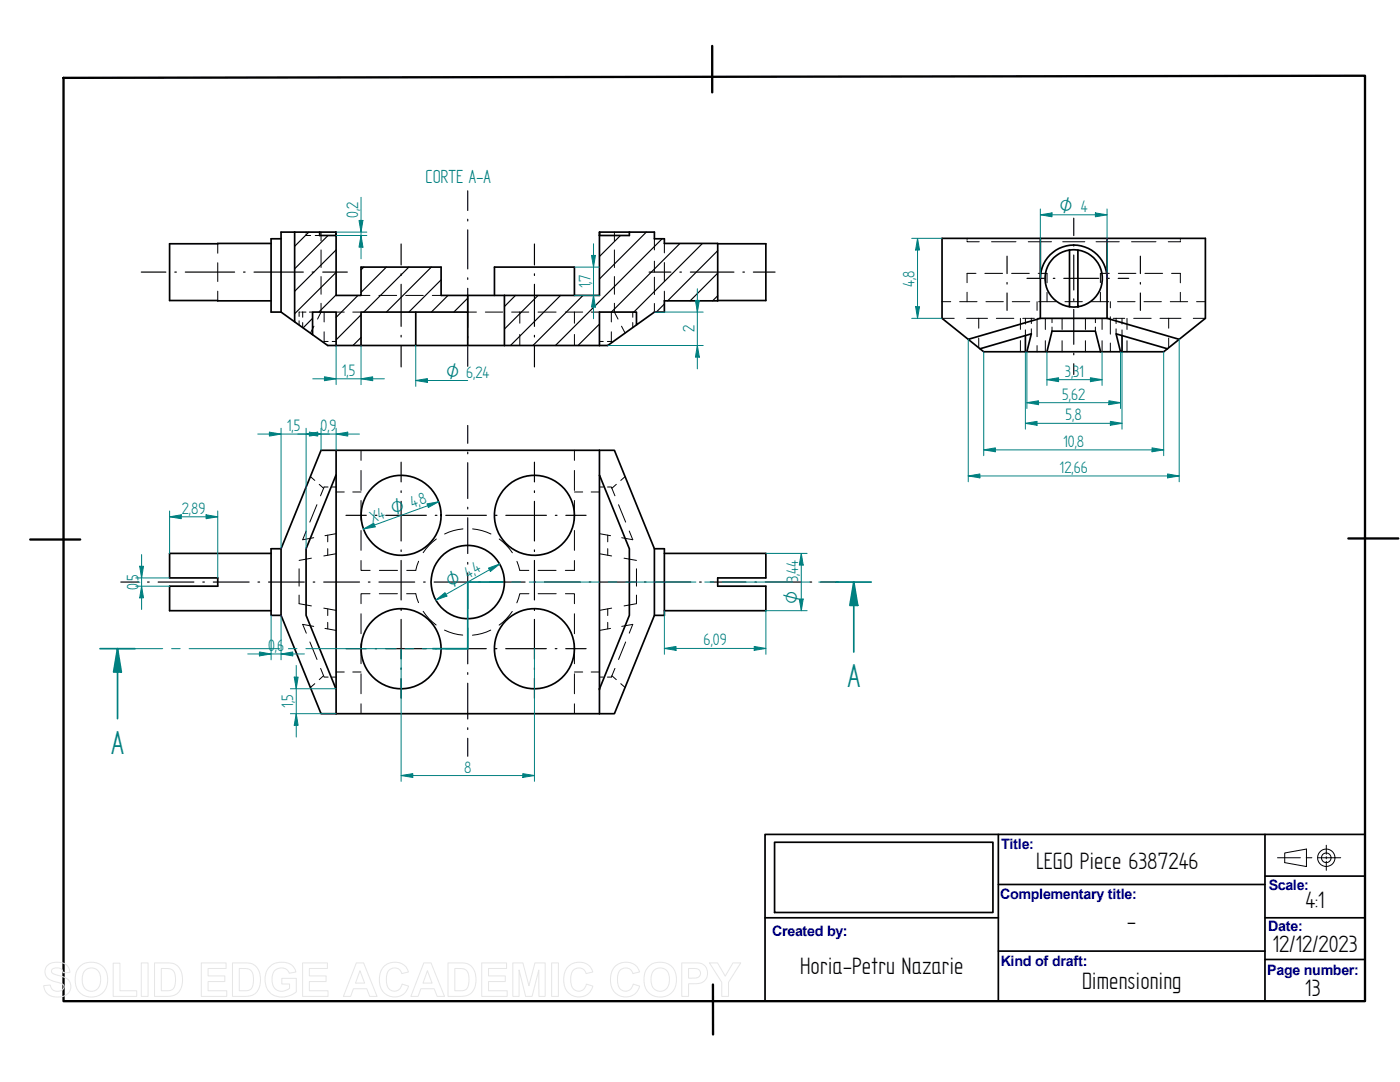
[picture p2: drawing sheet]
<svg xmlns="http://www.w3.org/2000/svg" width="279mm" height="216mm" viewBox="0 0 279 216" stroke-linecap="round" stroke-linejoin="round" font-family="sans-serif">
<path d="M12.7 15.5l259.7-.4v184.7h-259.7zM142.1 9.2v9.2M6 107.7h10M269.1 107.4h10M142.3 196.4v10" fill="none" stroke="#000" stroke-width=".47"/>
<g fill="none" stroke="#000" stroke-width=".34">
<path d="M207.6 47.6h-19.6v15.9l5.2 4.2M210.3 51.4a5.7 5.7 0 0 1 3.1-1.5v11.3a5.7 5.7 0 0 1-4.6-3.9 5.7 5.7 0 0 1 1.5-5.9zM213.4 49.9h1.7M215.1 49.9a5.7 5.7 0 0 1 4.9 5.7 5.7 5.7 0 0 1-4.9 5.6zM220.9 55.5v-7.9h19.7v15.9l-7.6 6.1M220.9 47.6h-13.3v7.9M220.9 55.5v8M220.9 55.5a6.7 6.7 0 0 0-6.6-6.6 6.7 6.7 0 0 0-6.7 6.6v8M195.6 69.6l.7 .6h8.3M204.6 70.2h4.3M204.6 67v3.2M207.6 63.5l-14.4 4.2 2.4 1.9 10.2-3-.9 3.6"/>
<path d="M207.6 63.5h13.3M208.9 70.2h14.7M213.4 61.2h1.7M219.6 70.2l-1-4.1h-8.6l-1.1 4.1M220.9 63.5l14.4 4.2M223.9 67v3.2h-.3M233 69.6l-10.3-3 .9 3.6M233 69.6l-.8 .6h-8.3M67 94.8l-5.9 14.7v13.3l6 14.6M67 94.8h.1M67.1 89.9v47.5M119.6 89.9h3l8 19.6v13.3l-8 19.6h-3"/>
<path d="M119.6 89.9h-55.5l-8 19.6v13.3M119.6 89.9v52.5M119.7 94.8l5.9 14.7v13.3l-5.9 14.6M54.1 110.4h-20.3v4.9h9.7v1.7h-9.7v4.9h20.3M56.1 109.5h-2v13.3h2M130.6 109.5h2v13.3h-2M132.6 110.4h20.2v4.9h-9.6v1.7h9.6v4.9h-20.2M56.1 122.8l8 19.6h3M67.1 137.4v5M67.1 142.4h52.5M154.6 168.1h43.6v14h-43.6zM199.2 166.5v33.3"/>
<path d="M199.2 176.5h53.3M252.5 166.5v33.3M252.5 174.8h19.9M272.4 166.5h-119.7v33.3M152.7 183.1h46.5M199.2 189.8h53.3M252.5 183.1h19.9M252.5 191.5h19.9"/>
<circle cx="80" cy="102.8" r="8"/>
<circle cx="93.4" cy="116.1" r="7.3"/>
<circle cx="106.7" cy="102.8" r="8"/>
<circle cx="80.1" cy="129.4" r="8"/>
<circle cx="106.7" cy="129.4" r="8"/>
</g>
<g fill="none" stroke="#000" stroke-width=".2">
<path d="M193 47.6v.2M193 48v.2h2.4M193 58.3v1.9M194.8 54.5h-1.8v1.9M196.6 54.5h3.5M197.9 48.2h4.9M201.9 54.5h3.5M205.2 48.2h4.6M207.2 54.5h1.8v1.9M209 58.3v1.9M212.1 48.2h4.4M218.7 48.2h4.7"/>
<path d="M219.6 58.3v1.9M221.4 54.5h-1.8v1.9M223.2 54.5h3.5M225.8 48.2h4.9M228.5 54.5h3.5M233.8 54.5h1.8v1.9M235.6 48v.2h-2.4M235.6 47.6v.2M235.6 58.3v1.9M188 60.2h1.7M188 63.5h2.4M191.5 60.2h3.5"/>
<path d="M192.9 63.5h4.2M195.3 63.5v2M195.3 67.5v1.9M196.8 60.2h3.4M198.8 63.5h3.5M202 60.2h3.5M203.6 63.5v2.2M203.6 68v2.2M204.1 63.5h2.3M204.6 63.5v1.2M204.6 65.8v1.2M205.8 63.5v1.1"/>
<path d="M205.8 65.6v1M207 60.2v1.7M207 63.7v3.5M207 69v1.2M207.1 63.5h.5M207.3 60.2h3.5M208.6 63.5v2.2M208.6 68v2.2M210 63.5v.9M210 65.3v.8M212 63.5v2.2M212 68v2.2"/>
<path d="M212.5 60.2h3.5M216.6 63.5v2.2M216.6 68v2.2M217.8 60.2h3.5M218.6 63.5v.9M218.6 65.3v.8M219.9 63.5v2.2M219.9 68v2.2M220.9 63.5h.6M221.6 60.2v1.2M221.6 63.2v3.5M221.6 68.5v1.7"/>
<path d="M222.1 63.5h2.4M222.7 63.5v1.1M222.7 65.6v1M223 60.2h3.5M223.9 63.5v1.2M223.9 65.8v1.2M224.9 63.5v2.2M224.9 68v2.2M226.3 63.5h3.4M228.3 60.2h3.5M231.5 63.5h4.2M233.2 63.5v2"/>
<path d="M233.2 67.5v1.9M233.6 60.2h3.4M238.1 63.5h2.5M238.8 60.2h1.8M62 95.1l.8 .8M63.7 96.6l.9 .8M65.5 97.2h-.8l-.7 1.7M66.3 97.2h.8M67.1 98.2h1.6M70.4 98.2h1.7M72.1 89.9v2M72.1 93.9v4"/>
<path d="M72.1 99.9v3.9M114.6 98.2h1.7M114.6 89.9v2M114.6 93.9v4M114.6 99.9v3.9M118 98.2h1.6M119.6 97.2h.8M121.2 97.2h.8l.7 1.7M123 96.6l-.9 .8M124.8 95.1l-.9 .8M59.7 113.5v3.5M59.7 118.7v1.8l2.4 .4"/>
<path d="M61.1 106l-.7 1.7 2.2-.4M62.1 111.4l-2.4 .4M63.2 100.7l-1.4 3.5M65.4 106.8v1.3M65.4 109.5v1.3M67.1 106.5l-2.2 .4M67.1 110.5l-2.5 .4M72.1 105.9v3.9M72.1 111.8v2h1.8M73.9 118.5h-1.8v2M75.7 118.5h3.6M75.7 113.8h3.6"/>
<path d="M81.2 118.5h1.8l.5 1.7M83.5 112l-.5 1.8h-1.8M87.1 107.5a10.5 10.5 0 0 0-2.6 2.8M92.4 105.5a10.3 10.3 0 0 0-3.7 1.1M94.3 105.5a10.6 10.6 0 0 1 3.7 1.1M99.6 107.5a11.1 11.1 0 0 1 2.7 2.8M103.2 112l.5 1.8h1.8M105.6 118.5h-1.9l-.6 1.8M107.4 113.8h3.6M107.4 118.5h3.6M112.8 118.5h1.8v2M114.6 105.9v3.9"/>
<path d="M114.6 111.8v2h-1.8M119.6 106.5l2.3 .4M119.6 110.5l2.5 .4M121.3 106.8v1.3M121.3 109.5v1.3M123.4 100.7l1.5 3.5M124.5 111.4l2.5 .4M125.6 106l.7 1.7-2.2-.4M127 113.5v3.5M127 118.7v1.8l-2.5 .4M61.8 128.1l1.5 3.5M62.6 125l-2.2-.4 .7 1.7"/>
<path d="M62.8 136.4l-.8 .8M64 133.4l.7 1.7h.8M64.6 134.8l-.9 .8M64.6 121.3l2.5 .5M64.9 125.4l2.2 .4M65.4 121.5v1.3M65.4 124.2v1.3M66.3 135.1h.8M67.1 134.1h1.6M70.4 134.1h1.7M72.1 122.5v3.9M72.1 128.5v3.9"/>
<path d="M72.1 134.5v3.9M84.5 122a10.4 10.4 0 0 0 2.5 2.7M88.7 125.7a10 10 0 0 0 3.7 1M97.9 125.7a10 10 0 0 1-3.6 1M102.2 122a10.5 10.5 0 0 1-2.6 2.7M114.6 134.1h1.7M114.6 122.5v3.9M114.6 128.5v3.9M114.6 134.5v3.9M118 134.1h1.6M119.6 135.1h.8M121.3 121.5v1.3"/>
<path d="M121.3 124.2v1.3M121.9 125.4l-2.3 .4M122.1 121.3l-2.5 .5M122.1 134.8l.9 .8M122.7 133.4l-.7 1.7h-.8M123.9 136.4l.9 .8M124.1 125l2.2-.4-.7 1.7M124.9 128.1l-1.5 3.5M72.1 140.4v2M114.6 140.4v2M255 171.2h4.5M256.4 170.2l4.3-.8v3.5l-4.3-.8z"/>
<path d="M260.7 171.2h1.1M263 171.2h4.6M264.7 168.7v1.8M264.7 170.9v.5M264.7 171.9v1.8"/>
<circle cx="264.7" cy="171.2" r=".96"/>
<circle cx="264.7" cy="171.2" r="1.74"/>
</g>
<g fill="none" stroke="#000" stroke-width=".23">
<path d="M201 51.1v3.5M201 56.4v.3M201 58.5v3.4M205 55.5h3.4M210.2 55.5h.3M212.3 55.5h7M214.3 43.5v3.5M214.3 48.8v.3M214.3 50.9v7M214.3 59.6v.4M221 55.5h.4M223.2 55.5h2.1"/>
<path d="M227.6 51.1v3.5M227.6 56.4v.3M227.6 58.5v3.4M214.3 61.7v7M214.3 70.5v.3M214.3 72.6v2.1M80.1 92.2v4M80.1 97.9v.4M93.3 84.9v3.6M93.3 90.2v.4M93.3 92.3v7.2M106.7 92.2v4"/>
<path d="M106.7 97.9v.4M24.1 116.1h3.6M29.4 116.1h.4M31.6 116.1h7.1M40.5 116.1h.3M42.6 116.1h7.1M51.5 116.1h.3M53.6 116.1h7.1M62.5 116.1h.3M64.6 116.1h7.2M69 102.8h4.1M73.5 116.1h.4"/>
<path d="M74.9 102.8h.3M75.6 116.1h7.2M77 102.8h8.1M80.1 100v8M80.1 109.7v.3M80.1 111.8v7.9M84.5 116.1h.4M86.6 116.1h7.2M86.9 102.8h.3M89 102.8h8.1M93.3 101.2v.4M93.3 103.3v7.1"/>
<path d="M93.3 112.2v.4M93.3 114.3v7.2M95.5 116.1h.4M97.7 116.1h7.1M98.8 102.8h.4M100.9 102.8h8.2M106.6 116.1h.3M106.7 100v8M106.7 109.7v.3M106.7 111.8v7.9M108.7 116.1h7.1M110.8 102.8h.4"/>
<path d="M112.9 102.8h4.1M117.6 116.1h.3M119.7 116.1h7.1M128.6 116.1h.3M130.7 116.1h7.2M139.6 116.1h.4M141.7 116.1h7.2M150.6 116.1h.4M152.7 116.1h7.2M161.6 116.1h.4M163.8 116.1h3.5M69 129.4h4.1"/>
<path d="M74.9 129.4h.3M77 129.4h8.1M80.1 121.5v.3M80.1 123.6v7.9M80.1 133.3v.3M80.1 135.4v3.9M86.8 129.4h.4M88.9 129.4h8.1M93.3 123.2v.3M93.3 125.3v7.2M93.3 134.2v.4M93.3 136.3v7.2"/>
<path d="M98.8 129.4h.4M100.9 129.4h8.1M106.7 121.5v.3M106.7 123.6v7.9M106.7 133.3v.3M106.7 135.4v3.9M110.8 129.4h.3M112.9 129.4h4.1M93.3 145.2v.4M93.3 147.3v3.6"/>
</g>
<circle cx="119.6" cy="137.4" r=".17" fill="#000"/>
<path d="M27.1 117h6.7M27.1 115.3h6.7M28.3 117l.3 2.3h-.7z" fill="none" stroke="#008080" stroke-width=".2"/>
<path d="M28.3 117l.3 2.3h-.7z" fill="#008080"/>
<path d="M27.9 113h.7l-.3 2.3z" fill="none" stroke="#008080" stroke-width=".2"/>
<path d="M27.9 113h.7l-.3 2.3z" fill="#008080"/>
<path d="M28.3 110.7v10.9M33.8 102v8.4M41.1 102.7l2.4 .4-2.4 .4zM43.5 102v13.3" fill="none" stroke="#008080" stroke-width=".2"/>
<path d="M41.1 102.7l2.4 .4-2.4 .4z" fill="#008080"/>
<path d="M33.8 103.1l2.4-.4v.8z" fill="none" stroke="#008080" stroke-width=".2"/>
<path d="M33.8 103.1l2.4-.4v.8z" fill="#008080"/>
<path d="M33.8 103.1h9.7M54.1 122.8v8.9M56.1 122.8v8.9M56.1 130.5l2.3-.4v.8z" fill="none" stroke="#008080" stroke-width=".2"/>
<path d="M56.1 130.5l2.3-.4v.8z" fill="#008080"/>
<path d="M51.8 130.1l2.3 .4-2.3 .4z" fill="none" stroke="#008080" stroke-width=".2"/>
<path d="M51.8 130.1l2.3 .4-2.3 .4z" fill="#008080"/>
<path d="M49.4 130.5h11.3M132.6 121.9v8.7M132.6 129.4l2.3-.4v.8zM152.8 121.9v8.7" fill="none" stroke="#008080" stroke-width=".2"/>
<path d="M132.6 129.4l2.3-.4v.8z" fill="#008080"/>
<path d="M150.5 129l2.3 .4-2.3 .4z" fill="none" stroke="#008080" stroke-width=".2"/>
<path d="M150.5 129l2.3 .4-2.3 .4z" fill="#008080"/>
<g fill="none" stroke="#008080" stroke-width=".2">
<path d="M93.3 116.1h7.1M102.1 116.1h1.8M105.6 116.1h14M121.4 116.1h1.7M124.9 116.1h14M140.7 116.1h1.7M144.1 116.1h14M159.9 116.1h1.7M163.4 116.1h7M23.5 129.4h9M34.2 129.4h1.8M37.7 129.4h18.1"/>
<path d="M57.6 129.4h1.7M61 129.4h18.1M80.8 129.4h1.8M84.3 129.4h9M132.6 129.4h20.2"/>
</g>
<path d="M100.3 116.1h-7v13.3h-6.9M166.9 116.1h3.5v14M23.5 129.4h3.4" fill="none" stroke="#008080" stroke-width=".34"/>
<path d="M170.4 116.1l.8 4.7h-1.6z" fill="#008080"/>
<path d="M170.4 116.1l.8 4.7h-1.6zM23.5 129.4v14" fill="none" stroke="#008080" stroke-width=".34"/>
<path d="M23.5 129.4l.7 4.7h-1.5z" fill="#008080"/>
<path d="M170.4 116.1h3.5M20 129.4h3.5M23.5 129.4l.7 4.7h-1.5z" fill="none" stroke="#008080" stroke-width=".34"/>
<g fill="none" stroke="#000" stroke-width=".23">
<path d="M93.3 38.1v3.9M28.2 54.3h4.9M34.9 54.3h.3M37 54.3h9.8M48.6 54.3h.3M50.7 54.3h9.8M61.6 46.3l-2.8 2.8M62.3 54.3h.3M64.4 54.3h4.9M65.5 47l-6.7 6.6M67.1 49.9l-8.3 8.2M67.1 54.4l-8.3 8.2"/>
<path d="M67.1 58.8l-3.5 3.5M71.4 58.9l-4.3 4.4M72.6 53.3l-.5 .5M77.1 53.3l-5 5M80.1 48.7v4.2M80.1 54.6v.4M80.1 56.7v8.4M81.6 53.3l-9 9M86.1 53.3l-9 9M88 55.8l-6.4 6.5M89.4 58.9l-3.3 3.4M93.3 59.5l-2.7 2.8"/>
<path d="M93.3 43.8v.3M93.3 45.9v7.8M93.3 55.4v.4M93.3 57.5v7.8M102.9 58.9l-2.2 2.3M106.7 48.7v4.2M106.7 54.6v.4M106.7 56.7v8.4M107.4 58.9l-6.7 6.8M111.9 58.9l-10 10M116.4 58.9l-10 10M123.8 47l-4.2 4.2"/>
<path d="M129 46.3l-9.4 9.4M129.5 54.3h4.4M132.1 47.6l-21.3 21.3M135.7 54.3h.3M135.7 48.6l-13.7 13.7M137.8 54.3h8.7M140.2 48.6l-13.7 13.7M143.2 50l-10 10M143.2 54.5l-5.5 5.5M143.2 59l-1 1M148.3 54.3h.3M150.3 54.3h4.4"/>
<path d="M62.4 63.5l-1.9 1.9M72.1 62.8l-5 5M72.1 67.3l-1.7 1.6M80.1 66.9v.3M80.1 69v4.2M93.3 67.1v.3M93.3 69.2v3.9M106.7 66.9v.3M106.7 69v4.2M119.6 64.7l-4.2 4.2M132.6 60.7l-1.6 1.6"/>
</g>
<g fill="none" stroke="#000" stroke-width=".34">
<path d="M54.1 48.6h-20.3v11.4h20.3M56.1 47.6h-2v14.7h2M58.8 46.3v17.9l3.6 2.6v-4.5h4.7v6.6M63.8 46.3v.7h3.3M93.3 58.9v3.4M98.7 58.9v-5.6h15.9v5.6M100.7 58.9v10M119.6 46.3v12.6h-31.6v-5.6h-15.9v5.6h-5l-.1-12.6h-10.9v16M119.7 46.3h10.9v1.3h2v1h10.6v11.4h-10.6v2.3h-2l-3.6 2.5v-2.5h-7.4v6.6M119.7 46.3v.7h5.9v-.7M143.2 48.6h9.6v11.4h-9.6M56.1 62.3l2.7 1.9"/>
<path d="M72.1 68.9v-6.6h21.2v6.6M83 62.3v6.6M127 64.8l-5.7 4.1h-55.9l-3-2.1"/>
</g>
<g fill="none" stroke="#000" stroke-width=".2">
<path d="M43.5 48.6v1.9M43.5 52.4v3.8M43.5 58.1v1.9M61.1 46.3v.2M61.1 46.8v.2h.9M62.9 47h.9M64.1 46.3v1.8M64.1 49.9v3.5M64.1 55.2v3.5M72.1 58.9h1.7M75.6 58.9h3.6M81 58.9h3.5"/>
<path d="M86.3 58.9h1.7M122.6 46.3v1.8M122.6 49.9v3.5M122.6 55.2v3.5M130.6 47.6v2.3M130.6 52.1v2.2M130.6 55.3v3.5M132.6 48.6v1.9M132.6 52.4v3.8M132.6 58.1v1.9M59.7 64v.8M59.9 62.3h-.2v.8"/>
<path d="M60.2 62.3h.9M60.4 62.3v1M60.4 64.4v1M61.7 62.3h.7M62.7 65.1l-.7 1.4M64.1 60.5v1.8l-.7 1.4M64.6 68.3h.1M64.7 62.3v1.9M64.7 66.2v1.9M64.7 68.1v.1M64.7 68.1h.8M66.3 68.1h.8"/>
<path d="M67.1 62.3h1.6M70.4 62.3h1.7M93.3 62.3h1.8M96.9 62.3h3.4M102.1 62.3h3.4M103.7 62.3v2.2M103.7 66.7v2.2M107.4 62.3h3.6M112.8 62.3h3.5M114.6 62.3v2.2M114.6 66.7v2.2M118 62.3h1.6"/>
<path d="M119.6 68.1h.8M121.2 68.1h.8M122 62.3v1.9M122 66.2v1.9M122 68.1v.1M122.1 68.3h.1M122.6 60.5v1.8l.7 1.4M124 65.1l.8 1.4M126.3 62.3v1M126.3 64.4v1M130.6 60.6v1.7"/>
</g>
<path d="M67.1 47h6.1M67.1 46.3h6.1M72.1 47l.3 2.3h-.8z" fill="none" stroke="#008080" stroke-width=".2"/>
<path d="M72.1 47l.3 2.3h-.8z" fill="#008080"/>
<path d="M71.6 44h.8l-.3 2.3z" fill="none" stroke="#008080" stroke-width=".2"/>
<path d="M71.6 44h.8l-.3 2.3z" fill="#008080"/>
<path d="M72.1 39.4v12.2M152.8 110.4h8.3M159.5 119.5h.8l-.4 2.4zM152.8 121.9h8.3" fill="none" stroke="#008080" stroke-width=".2"/>
<path d="M159.5 119.5h.8l-.4 2.4z" fill="#008080"/>
<path d="M159.9 110.4l.4 2.4h-.8z" fill="none" stroke="#008080" stroke-width=".2"/>
<path d="M159.9 110.4l.4 2.4h-.8z" fill="#008080"/>
<path d="M207.6 41.7v13.8M207.6 42.9l2.4-.4v.8zM220.9 41.7v13.8M159.9 110.4v11.5" fill="none" stroke="#008080" stroke-width=".2"/>
<path d="M207.6 42.9l2.4-.4v.8z" fill="#008080"/>
<path d="M218.6 42.5l2.3 .4-2.3 .4z" fill="none" stroke="#008080" stroke-width=".2"/>
<path d="M218.6 42.5l2.3 .4-2.3 .4z" fill="#008080"/>
<path d="M207.6 42.9h13.3M208.9 70.2v6.7M208.9 75.8l2.4-.4v.8zM219.9 70.2v6.7" fill="none" stroke="#008080" stroke-width=".2"/>
<path d="M208.9 75.8l2.4-.4v.8z" fill="#008080"/>
<path d="M217.6 75.4l2.3 .4-2.3 .4z" fill="none" stroke="#008080" stroke-width=".2"/>
<path d="M217.6 75.4l2.3 .4-2.3 .4z" fill="#008080"/>
<path d="M204.9 70.2v11.3M208.9 75.8h11M223.6 70.2v11.3M204.9 80.3l2.4-.3v.8z" fill="none" stroke="#008080" stroke-width=".2"/>
<path d="M204.9 80.3l2.4-.3v.8z" fill="#008080"/>
<path d="M221.3 80l2.3 .3-2.3 .5z" fill="none" stroke="#008080" stroke-width=".2"/>
<path d="M221.3 80l2.3 .3-2.3 .5z" fill="#008080"/>
<path d="M204.6 70.2v15.4M223.9 70.2v15.4M204.6 84.5l2.4-.4v.8zM204.9 80.3h18.7" fill="none" stroke="#008080" stroke-width=".2"/>
<path d="M204.6 84.5l2.4-.4v.8z" fill="#008080"/>
<path d="M221.6 84.1l2.3 .4-2.3 .4z" fill="none" stroke="#008080" stroke-width=".2"/>
<path d="M221.6 84.1l2.3 .4-2.3 .4z" fill="#008080"/>
<path d="M196.3 70.2v20.7M232.2 70.2v20.7M196.3 89.8l2.3-.4v.7zM204.6 84.5h19.3" fill="none" stroke="#008080" stroke-width=".2"/>
<path d="M196.3 89.8l2.3-.4v.7z" fill="#008080"/>
<path d="M229.9 89.4l2.3 .4-2.3 .3z" fill="none" stroke="#008080" stroke-width=".2"/>
<path d="M229.9 89.4l2.3 .4-2.3 .3z" fill="#008080"/>
<path d="M193.2 67.7v28.4M235.3 67.7v28.4M196.3 89.8h35.9M233 94.6l2.3 .4-2.3 .4z" fill="none" stroke="#008080" stroke-width=".2"/>
<path d="M233 94.6l2.3 .4-2.3 .4z" fill="#008080"/>
<path d="M193.2 95l2.4-.4v.8z" fill="none" stroke="#008080" stroke-width=".2"/>
<path d="M193.2 95l2.4-.4v.8z" fill="#008080"/>
<path d="M83 75.9l2.3-.4v.8zM83 68.9v8.2M193.2 95h42.1" fill="none" stroke="#008080" stroke-width=".2"/>
<path d="M83 75.9l2.3-.4v.8z" fill="#008080"/>
<path d="M83 75.9h10.3M87 119.7l1.8-1.4 .4 .6zM99.7 112.5l-12.7 7.2" fill="none" stroke="#008080" stroke-width=".2"/>
<path d="M87 119.7l1.8-1.4 .4 .6z" fill="#008080"/>
<path d="M97.5 113.3l2.2-.8-1.8 1.5z" fill="none" stroke="#008080" stroke-width=".2"/>
<path d="M97.5 113.3l2.2-.8-1.8 1.5z" fill="#008080"/>
<path d="M72.5 105.6l2.1-1.2 .3 .7zM87.5 100.1l-15 5.5" fill="none" stroke="#008080" stroke-width=".2"/>
<path d="M72.5 105.6l2.1-1.2 .3 .7z" fill="#008080"/>
<path d="M85.2 100.5l2.3-.4-2 1.2z" fill="none" stroke="#008080" stroke-width=".2"/>
<path d="M85.2 100.5l2.3-.4-2 1.2z" fill="#008080"/>
<path d="M138.8 59.9h.8l-.4 2.4zM121.3 68.9h19M130.6 62.3h9.7" fill="none" stroke="#008080" stroke-width=".2"/>
<path d="M138.8 59.9h.8l-.4 2.4z" fill="#008080"/>
<path d="M139.2 68.9l.4 2.4h-.8z" fill="none" stroke="#008080" stroke-width=".2"/>
<path d="M139.2 68.9l.4 2.4h-.8z" fill="#008080"/>
<path d="M139.2 57.6v16M67.1 68.9v7.9M72.1 75.6l2.3-.4v.8zM72.1 68.9v7.9" fill="none" stroke="#008080" stroke-width=".2"/>
<path d="M72.1 75.6l2.3-.4v.8z" fill="#008080"/>
<path d="M64.7 75.2l2.4 .4-2.4 .4z" fill="none" stroke="#008080" stroke-width=".2"/>
<path d="M64.7 75.2l2.4 .4-2.4 .4z" fill="#008080"/>
<path d="M181.9 47.6h6.1M183.1 47.6l.4 2.3h-.8zM62.4 75.6h14.3M181.9 63.5h6.1" fill="none" stroke="#008080" stroke-width=".2"/>
<path d="M183.1 47.6l.4 2.3h-.8z" fill="#008080"/>
<path d="M182.7 61.2h.8l-.4 2.3z" fill="none" stroke="#008080" stroke-width=".2"/>
<path d="M182.7 61.2h.8l-.4 2.3z" fill="#008080"/>
<path d="M183.1 47.6v15.9M64.1 85.4v4.5M67.1 85.4v4.5M67.1 86.6l2.3-.4v.8z" fill="none" stroke="#008080" stroke-width=".2"/>
<path d="M67.1 86.6l2.3-.4v.8z" fill="#008080"/>
<path d="M61.7 86.2l2.4 .4-2.4 .4z" fill="none" stroke="#008080" stroke-width=".2"/>
<path d="M61.7 86.2l2.4 .4-2.4 .4z" fill="#008080"/>
<path d="M56.1 85.4v24.1M59.4 86.6h12.3M61.1 86.6l2.3-.4v.8zM61.1 85.4v24.1" fill="none" stroke="#008080" stroke-width=".2"/>
<path d="M61.1 86.6l2.3-.4v.8z" fill="#008080"/>
<path d="M53.8 86.2l2.3 .4-2.3 .4z" fill="none" stroke="#008080" stroke-width=".2"/>
<path d="M53.8 86.2l2.3 .4-2.3 .4z" fill="#008080"/>
<path d="M51.4 86.6h14.3M58 137.4h9.1M58.7 135.1h.8l-.4 2.3zM58 142.4h9.1" fill="none" stroke="#008080" stroke-width=".2"/>
<path d="M58.7 135.1h.8l-.4 2.3z" fill="#008080"/>
<path d="M59.1 142.4l.4 2.3h-.8z" fill="none" stroke="#008080" stroke-width=".2"/>
<path d="M59.1 142.4l.4 2.3h-.8z" fill="#008080"/>
<path d="M114.6 53.3h5M114.6 58.9h5M118 51h.8l-.4 2.3zM59.1 132.8v14.3" fill="none" stroke="#008080" stroke-width=".2"/>
<path d="M118 51h.8l-.4 2.3z" fill="#008080"/>
<path d="M118.4 58.9l.4 2.4h-.8z" fill="none" stroke="#008080" stroke-width=".2"/>
<path d="M118.4 58.9l.4 2.4h-.8z" fill="#008080"/>
<path d="M118.4 48.6v15M80.1 129.4v26.5M106.7 129.4v26.5M104.3 154.4l2.4 .3-2.4 .4z" fill="none" stroke="#008080" stroke-width=".2"/>
<path d="M104.3 154.4l2.4 .3-2.4 .4z" fill="#008080"/>
<path d="M80.1 154.7l2.3-.3v.7z" fill="none" stroke="#008080" stroke-width=".2"/>
<path d="M80.1 154.7l2.3-.3v.7z" fill="#008080"/>
<path d="M80.1 154.7h26.6" fill="none" stroke="#008080" stroke-width=".2"/>
<g fill="none" stroke="#e6e6e6" stroke-width=".2">
<path d="M9.4 192.7a3.1 3.1 0 0 1 4.2 .2l.3 1.2h-1.3a1.29 1.29 0 0 0-1-1 1.29 1.29 0 0 0-1.3 .5l.1 .5 .5 .3a5.8 5.8 0 0 1 2.8 1.2 2.08 2.08 0 0 1 .2 2.3 2.08 2.08 0 0 1-2 1 2.53 2.53 0 0 1-3.2-2.2l1.3-.1a1.43 1.43 0 0 0 1.3 1.2 1.43 1.43 0 0 0 1.5-.9 .98 .98 0 0 0-1-.8 3.1 3.1 0 0 1-2.8-1.8v-.9zM15.9 192.9a3.3 3.3 0 0 1 3.9-.5 3.3 3.3 0 0 1 1.7 3.6 3.3 3.3 0 0 1-3.9 2.9 3.3 3.3 0 0 1-2.5-4.2l.2-.9zM16.9 193.7a1.87 1.87 0 0 1 2.3-.3 1.87 1.87 0 0 1 .9 2 1.89 1.89 0 0 1-.9 2.1 1.89 1.89 0 0 1-2.3-.3 3.3 3.3 0 0 1 0-3.5zM22.6 192.2h1.3v5.5h3.4v1.1h-4.7zM28.2 192.1h1.3v6.7h-1.3zM30.8 192.1h2.5a2.74 2.74 0 0 1 3.1 3 2.99 2.99 0 0 1-2.4 3.7h-3.2zM32.2 193.3a2.76 2.76 0 0 1 2.5 .5 3.5 3.5 0 0 1-.3 3.7l-.6 .2h-1.6zM40.2 192.1h4.9v1.2h-3.6v1.4h3.4v1.2h-3.4v1.8h3.8v1.1h-5.1zM46.4 192.1h2.5a2.74 2.74 0 0 1 3.1 3 2.99 2.99 0 0 1-2.4 3.7h-3.2zM47.8 193.3a2.76 2.76 0 0 1 2.4 .5 3.5 3.5 0 0 1-.3 3.7l-.6 .2h-1.5zM53.7 193a3.5 3.5 0 0 1 5 .1l.4 .9-1.4 .2a1.82 1.82 0 0 0-2.2-.9 1.82 1.82 0 0 0-1.2 2.1 2.05 2.05 0 0 0 1.1 2.2 2.05 2.05 0 0 0 2.4-.4v-.9h-1.6v-1.1h2.9v2.7a4 4 0 0 1-5.7-.4 4.1 4.1 0 0 1 .3-4.5zM60.4 192.1h4.9v1.2h-3.6v1.4h3.4v1.2h-3.4v1.8h3.8v1.1h-5.1z"/>
<path d="M71.1 192.1h1.5l2.6 6.7h-1.4l-.6-1.5h-2.7l-.5 1.5h-1.5zM71.8 193.7l1 2.5h-1.8zM76.6 192.9a2.92 2.92 0 0 1 4.9 1.1l-1.3 .3a1.57 1.57 0 0 0-1.9-1.1 1.57 1.57 0 0 0-1.2 1.8 2.3 2.3 0 0 0 1.3 2.7 1.54 1.54 0 0 0 1.8-1.3l1.3 .4a2.98 2.98 0 0 1-3.5 2.1 2.98 2.98 0 0 1-2.3-3.4l.2-1.5zM84.6 192.1h1.4l2.7 6.7h-1.5l-.5-1.5h-2.7l-.6 1.5h-1.4zM85.3 193.7l.9 2.5h-1.8zM89.4 192.1h2.5a2.74 2.74 0 0 1 3.1 3 2.99 2.99 0 0 1-2.4 3.7h-3.2zM90.8 193.3a2.76 2.76 0 0 1 2.4 .5 3.5 3.5 0 0 1-.2 3.7l-.6 .2h-1.6zM96.1 192.1h5v1.2h-3.6v1.4h3.3v1.2h-3.3v1.8h3.7v1.1h-5.1zM102.3 192.1h2.1l1.2 4.6 1.2-4.6h2v6.7h-1.3v-5.3l-1.3 5.3h-1.3l-1.3-5.3v5.3h-1.3zM110.1 192.1h1.3v6.7h-1.3zM113.3 192.9a2.92 2.92 0 0 1 5 1.1l-1.3 .3a1.57 1.57 0 0 0-1.9-1.1 1.57 1.57 0 0 0-1.2 1.8 2.3 2.3 0 0 0 1.3 2.7 1.54 1.54 0 0 0 1.8-1.3l1.3 .4a2.98 2.98 0 0 1-3.5 2.1 2.98 2.98 0 0 1-2.3-3.4l.2-1.5zM122.7 192.9a2.92 2.92 0 0 1 4.9 1.1l-1.3 .3a1.57 1.57 0 0 0-1.8-1.1 1.57 1.57 0 0 0-1.2 1.8 2.3 2.3 0 0 0 1.2 2.7 1.54 1.54 0 0 0 1.9-1.3l1.3 .4a2.98 2.98 0 0 1-3.5 2.1 2.98 2.98 0 0 1-2.4-3.4l.2-1.5z"/>
<path d="M129.4 192.9a3.3 3.3 0 0 1 4-.5 3.3 3.3 0 0 1 1.6 3.6 3.3 3.3 0 0 1-3.9 2.9 3.3 3.3 0 0 1-2.5-4.2l.2-.9zM130.4 193.7a1.87 1.87 0 0 1 2.3-.3 1.87 1.87 0 0 1 .9 2 1.89 1.89 0 0 1-.9 2.1 1.89 1.89 0 0 1-2.3-.3 3.3 3.3 0 0 1 0-3.5zM136.1 192.1h2.1a2.49 2.49 0 0 1 2.8 1 2.14 2.14 0 0 1-.2 2.3 2.14 2.14 0 0 1-2.1 .9h-1.3v2.5h-1.3zM137.4 193.3a2.64 2.64 0 0 1 2.2 .3 1 1 0 0 1 0 1.2 1 1 0 0 1-1.1 .4h-1.1zM141.6 192.1h1.6l1.5 2.7 1.6-2.7h1.5l-2.4 3.9v2.8h-1.4v-2.8z"/>
</g>
<g font-size="7.5" fill="#008080">
<text x="169.1" y="137.1">A</text>
<text x="22.2" y="150.4">A</text>
</g>
<g font-size="5.3">
<text x="206.8" y="173.5">LEGO Piece 6387246</text>
<text x="224.9" y="185.4">-</text>
<text x="260.5" y="181.3">4:1</text>
<text x="253.9" y="189.9">12/12/2023</text>
<text x="159.7" y="194.4">Horia-Petru Nazarie</text>
<text x="215.9" y="197.3">Dimensioning</text>
<text x="260.4" y="198.7">13</text>
</g>
<text font-size="4.3" fill="#008080" x="84.9" y="36.4">CORTE A-A</text>
<g font-size="3.7" fill="#008080">
<text x="71.5" y="43.4" transform="rotate(-90 71.5 43.4)">0,2</text>
<text x="117.9" y="57.6" transform="rotate(-90 117.9 57.6)">1,7</text>
<text x="182.5" y="57.2" transform="rotate(-90 182.5 57.2)">4,8</text>
<text x="138.6" y="66.3" transform="rotate(-90 138.6 66.3)">2</text>
<text x="68.2" y="75">1,5</text>
<text x="212.5" y="75.2">3,31</text>
<text x="212" y="79.8">5,62</text>
<text x="212.7" y="83.9">5,8</text>
<text x="57.2" y="86">1,5</text>
<text x="64" y="86">0,9</text>
<text x="212.2" y="89.2">10,8</text>
<text x="211.5" y="94.4">12,66</text>
<text x="84" y="100.8" transform="rotate(-20 84 100.8)">8</text>
<text x="36.3" y="102.5">2,89</text>
<text x="74.3" y="104.3" transform="rotate(-20 74.3 104.3)">X4 O 4,</text>
<text x="27.7" y="117.7" transform="rotate(-90 27.7 117.7)">0,5</text>
<text x="95" y="114.6" transform="rotate(-29 95 114.6)">4</text>
<text x="53.5" y="129.9">0,6</text>
<text x="140.4" y="128.8">6,09</text>
<text x="58.5" y="141.3" transform="rotate(-90 58.5 141.3)">1,5</text>
<text x="92.6" y="154.2">8</text>
</g>
<g font-size="3.6" fill="#008080">
<text x="211.5" y="42.3">O 4</text>
<text x="89" y="75.4">O 6,24</text>
<text x="89.9" y="117.4" transform="rotate(-29 89.9 117.4)">O 4,</text>
<text x="159.3" y="120.4" transform="rotate(-90 159.3 120.4)">O 3,44</text>
</g>
<g font-size="2.9" fill="#000080">
<text x="199.8" y="169.4">Title:</text>
<text x="199.6" y="179.4">Complementary title:</text>
<text x="253.2" y="177.7">Scale:</text>
<text x="253.1" y="185.8">Date:</text>
<text x="154.1" y="186.8">Created by:</text>
<text x="199.7" y="192.7">Kind of draft:</text>
<text x="252.9" y="194.5">Page number:</text>
</g>
</svg>
